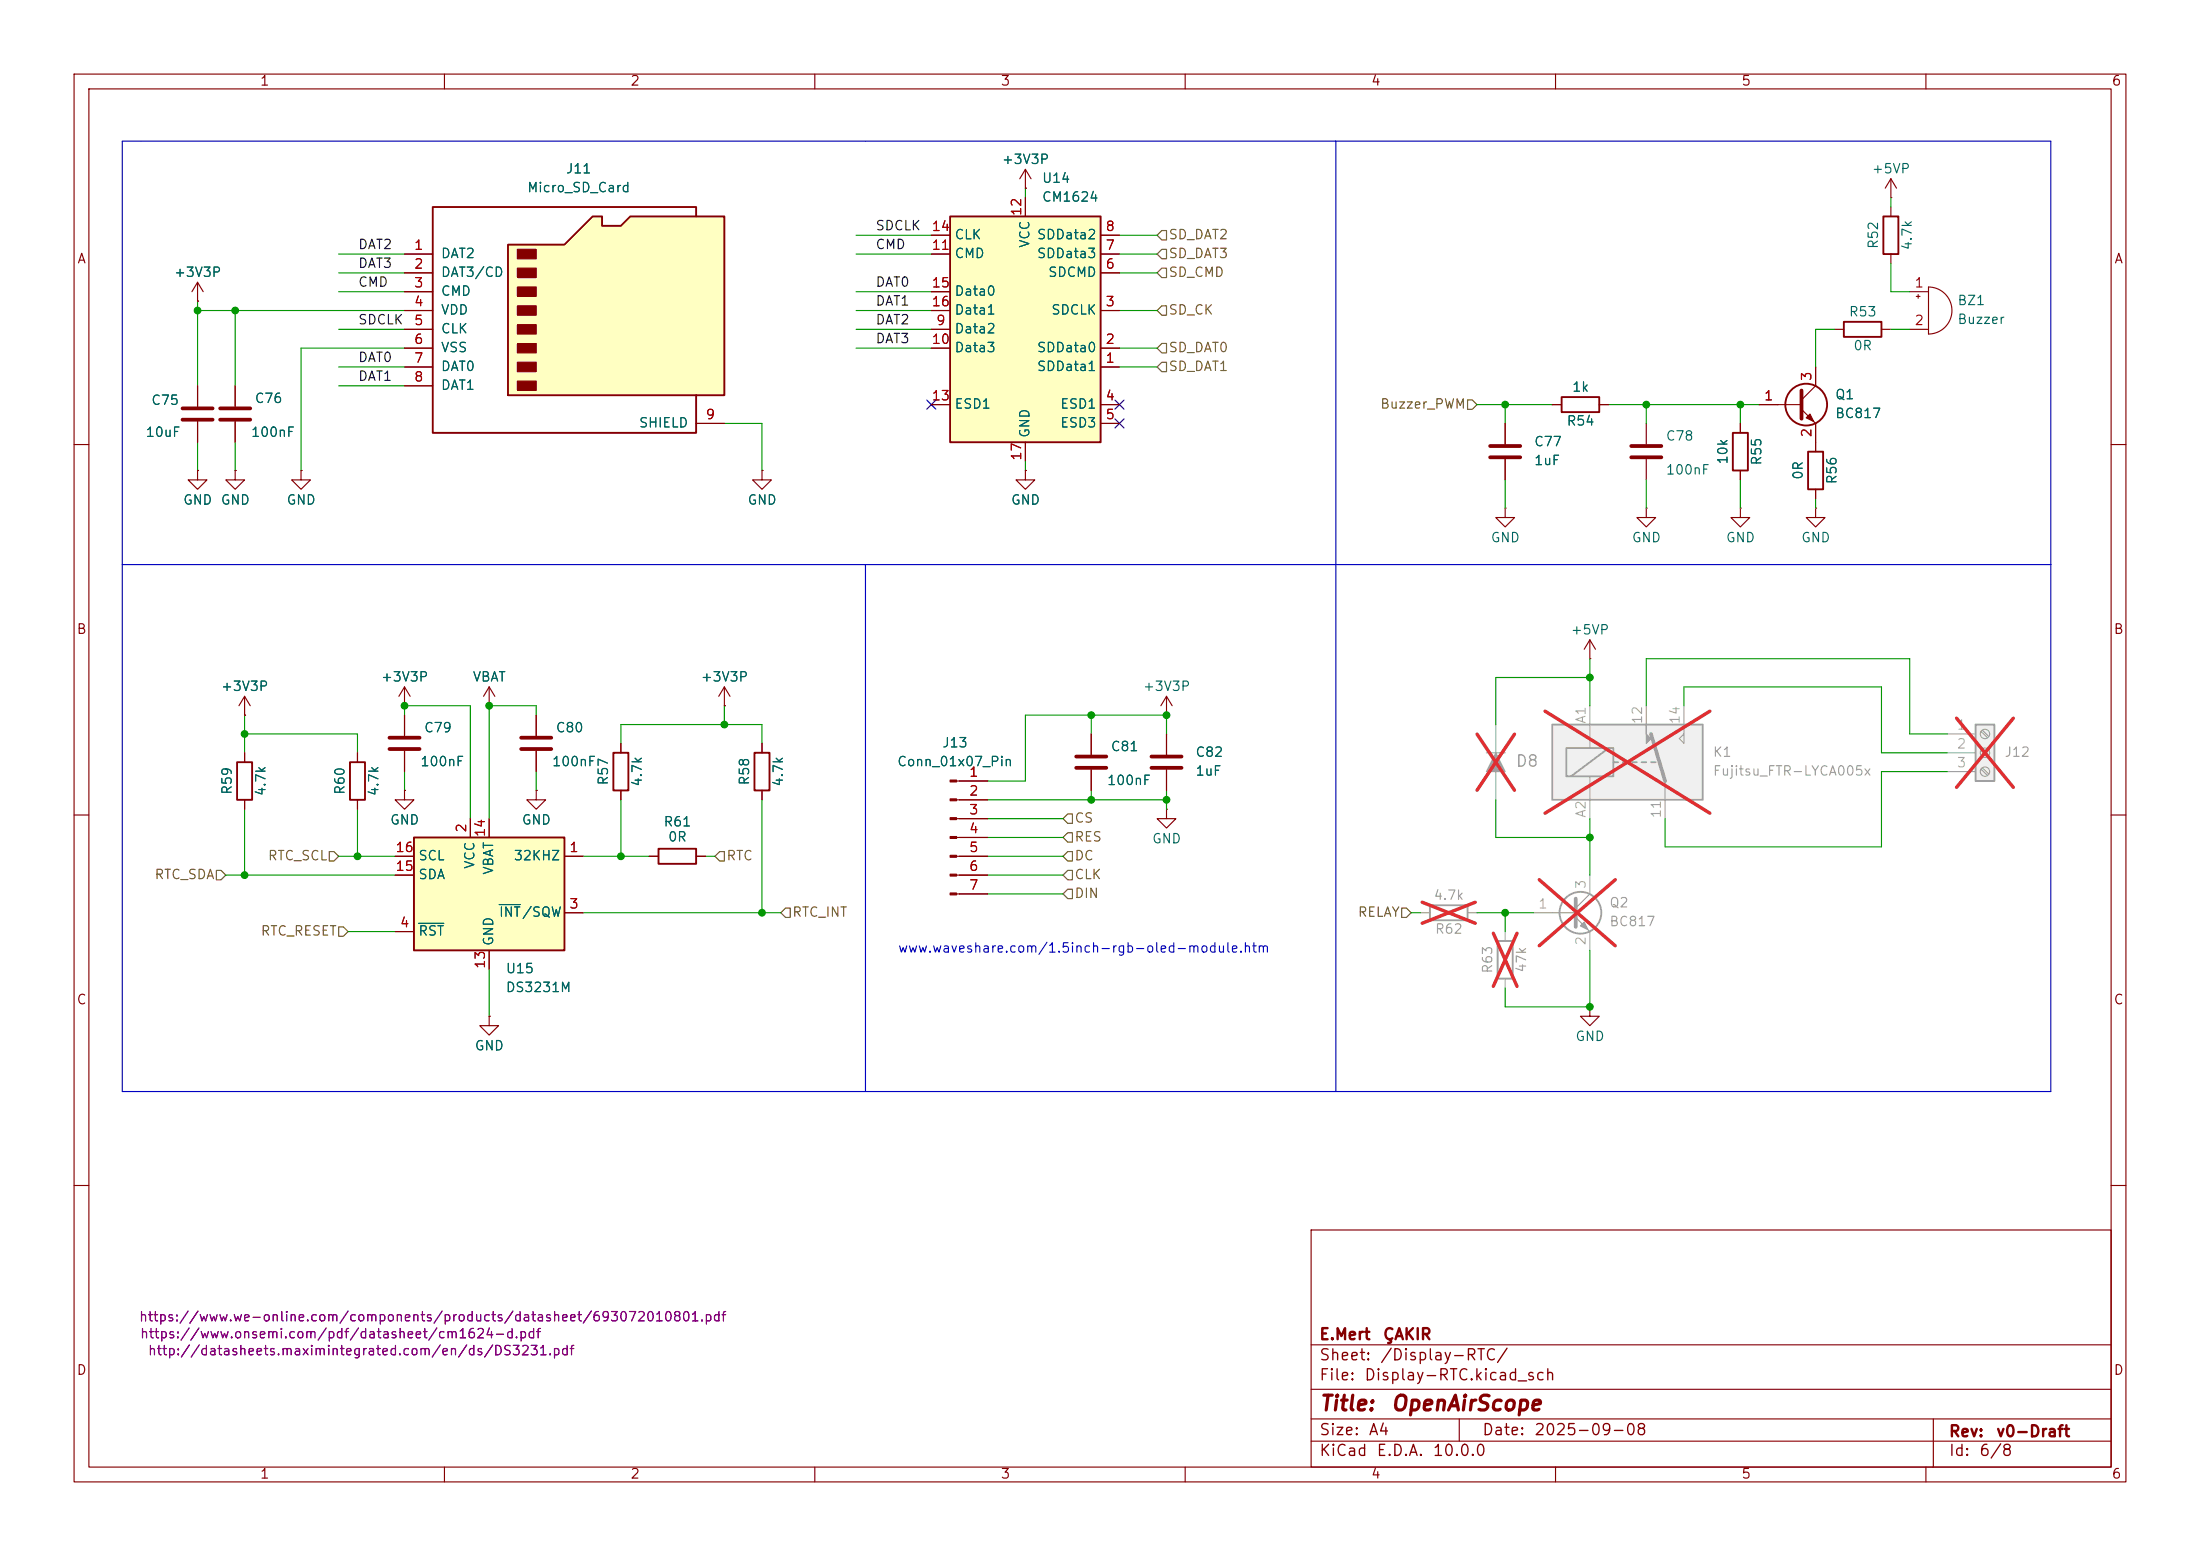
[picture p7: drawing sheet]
<svg xmlns="http://www.w3.org/2000/svg" width="297mm" height="210mm" viewBox="0 0 297 210" stroke-linecap="round" stroke-linejoin="round" font-family="sans-serif">
<g fill="none" stroke="#840000" stroke-width=".15">
<path d="M10 10h277v190h-277zM12 12h273v186h-273zM60 10v2M110 10v2M160 10v2M210 10v2M260 10v2M26.7 38.1l-.8 1.3M26.7 38.1l.7 1.3M26.7 38.1v2.5M255.3 26.7h.1M255.3 24.1v2.6"/>
<path d="M255.3 27.9v1.3M255.3 34.3v1.3M255.3 24.1l-.8 1.3M255.3 24.1l.7 1.3M257.8 39.4h2.5M259 39.8v.5M260.3 38.7a3.2 3.2 0 0 1 3.2 3.2 3.2 3.2 0 0 1-3.2 3.2zM26.7 40.6h.1M26.7 52.1v2.8M26.7 56.9v2.8M31.7 52.1v2.8M31.7 56.9v2.8"/>
<path d="M203.2 57.2v2.7M222.2 57.2v2.7M247.6 44.5h1.3M254 44.5h1.3M257.8 44.5h2.5M258.7 40h.5M10 60h2M26.7 63.5v1.3h1.2l-1.2 1.2-1.3-1.2h1.3M26.7 63.5h.1M31.7 63.5v1.3h1.3l-1.3 1.2-1.2-1.2h1.2M31.7 63.5h.1M40.6 63.5v1.3h1.3l-1.3 1.2-1.2-1.2h1.2"/>
<path d="M40.6 63.5h.1M203.2 68.6v1.3h1.3l-1.3 1.2-1.3-1.2h1.3M203.2 68.6h.1M203.2 62v2.8M222.2 68.6v1.3h1.3l-1.3 1.2-1.2-1.2h1.2M222.2 68.6h.1M222.2 62v2.8M234.9 68.6v1.3h1.3l-1.3 1.2-1.2-1.2h1.2M234.9 68.6h.1M285 60h2M54.6 96.5v2.8M72.4 96.5v2.8"/>
<path d="M97.8 95.3h.1M97.8 92.7l-.8 1.3M97.8 92.7l.8 1.3M97.8 92.7v2.6M147.3 99.1v2.8M214.6 88.9h.1M214.6 86.4l-.7 1.2M214.6 86.4l.8 1.2M214.6 86.4v2.5M10 110h2M54.6 101.3v2.8M72.4 106.7v1.3h1.3l-1.3 1.2-1.3-1.2h1.3"/>
<path d="M72.4 106.7h.1M72.4 101.3v2.8M129.1 105.4h4.2M129.1 108h4.2M129.1 110.5h4.2M129.1 113h4.2M129.1 115.6h4.2M129.1 118.1h4.2M147.3 103.9v2.8M285 110h2M129.1 120.7h4.2M10 160h2"/>
<path d="M177 166h108v32h-108zM285 160h2M60 198v2M110 198v2M160 198v2M177 194.5h108M177 191.5h108M177 187.5h108M177 181.5h108M197 191.5v3M210 198v2M260 198v2"/>
<path d="M261 191.5v6.5"/>
</g>
<path d="M254.3 29.2h2v5.1h-2zM248.9 43.4h5.1v2.1h-5.1z" fill="none" stroke="#840000" stroke-width=".25"/>
<g fill="none" stroke="#840000" stroke-width=".51">
<path d="M24.6 55.1h4.1M24.6 56.6h4.1M29.7 55.1h4.1M29.7 56.6h4.1M201.2 60.2h4M201.2 61.7h4M220.2 60.2h4.1M220.2 61.7h4.1M52.6 99.6h4M70.4 99.6h4M52.6 101.1h4M70.4 101.1h4"/>
<path d="M145.3 102.1h4.1M145.3 103.6h4.1"/>
</g>
<g fill="#840000" stroke="#840000" stroke-width=".15">
<path d="M128.3 105.3h.8v.2h-.8z"/>
<path d="M128.3 107.8h.8v.3h-.8z"/>
<path d="M128.3 110.4h.8v.2h-.8z"/>
<path d="M128.3 112.9h.8v.3h-.8z"/>
<path d="M128.3 115.4h.8v.3h-.8z"/>
<path d="M128.3 118h.8v.2h-.8z"/>
<path d="M128.3 120.5h.8v.3h-.8z"/>
</g>
<path d="M266.7 97.8h2.5v7.6h-2.5z" fill="#f0f0f0"/>
<g fill="none" stroke="#a1a1a1" stroke-width=".25">
<path d="M266.7 97.8h2.5v7.6h-2.5z"/>
<circle cx="213.4" cy="123.2" r="2.82"/>
</g>
<g fill="none" stroke="#a1a1a1" stroke-width=".15">
<path d="M262.9 99.1h3.8M267.4 98.7l.9 .9M267.6 98.6l.9 .8M214.6 118.1v2.6l-1.9 1.9M262.9 101.6h3.8M262.9 104.1h3.8M267.4 101.3l.9 .8M267.4 103.8l.9 .8M267.6 101.1l.9 .8M267.6 103.6l.9 .9M207 123.2h5.7M212.7 123.8l1.9 1.9v2.6"/>
<circle cx="268" cy="99.1" r=".63"/>
<circle cx="268" cy="104.1" r=".63"/>
<circle cx="268" cy="101.6" r=".63"/>
</g>
<path d="M264.1 96.9l7.7 9.4M271.8 96.9l-7.7 9.4M207.8 118.7l10.3 8.9M218.1 118.7l-10.3 8.9" fill="none" stroke="#e12e31" stroke-width=".46"/>
<path d="M210.8 53.6h5.1v2h-5.1zM233.9 58.4h2.1v5.1h-2.1z" fill="none" stroke="#840000" stroke-width=".25"/>
<path d="M209.5 54.6h1.3M215.9 54.6h1.3M234.9 57.2v1.2M234.9 63.5v1.3M214.6 135.9v1.3h1.3l-1.3 1.2-1.2-1.2h1.2M214.6 135.9h.1" fill="none" stroke="#840000" stroke-width=".15"/>
<path d="M212.7 121.3v3.8" fill="none" stroke="#a1a1a1" stroke-width=".51"/>
<path d="M213.4 125l.5-.5 .5 1z" fill="#a1a1a1" stroke="#a1a1a1" stroke-width=".15"/>
<path d="M209.5 97.8h20.4v10.2h-20.4z" fill="#f0f0f0"/>
<path d="M201.9 97.8v3.8M214.6 95.3v5.7M222.2 95.3v2.5M227.3 95.3v5l-.6-.6 .6-.6M200.7 101.6h2.5M201.9 104.1v3.9M214.6 104.8v5.7M224.8 105.4v5.1M191.8 123.2h1.2M198.1 123.2h1.3M203.2 125.7v1.3M203.2 132.1v1.3" fill="none" stroke="#a1a1a1" stroke-width=".15"/>
<path d="M209.5 97.8h20.4v10.2h-20.4zM211.5 101h6.3v3.8h-6.3zM217.2 101l-5.1 3.8M217.8 102.9h.6M219.1 102.9h.6M220.3 102.9h.7M221.6 102.9h.6M222.9 102.9h.6M193 122.2h5.1v2h-5.1zM202.2 127h2v5.1h-2z" fill="none" stroke="#a1a1a1" stroke-width=".25"/>
<g fill="#a1a1a1" stroke="#a1a1a1" stroke-width=".15">
<path d="M222.2 97.8v1.3l.7 .6-.7 .6z"/>
<path d="M201.9 101.6l1.3 2.5h-2.5z"/>
</g>
<path d="M222.9 99.1l1.9 6.3" fill="none" stroke="#a1a1a1" stroke-width=".51"/>
<path d="M199.4 99.1l5.1 7.6M204.5 99.1l-5.1 7.6M208.6 96l22.2 13.8M230.8 96l-22.2 13.8M192 121.8l7.2 2.8M199.2 121.8l-7.2 2.8M201.6 126l3.2 7.1M204.8 126l-3.2 7.1" fill="none" stroke="#e12e31" stroke-width=".46"/>
<g fill="none" stroke="#840000" stroke-width=".15">
<path d="M237.5 54.6h5.7M243.2 55.2l1.9 2v3.8M245.1 49.5v2.6l-1.9 1.9M102.9 63.5v1.3h1.2l-1.2 1.2-1.3-1.2h1.3M102.9 63.5h.1M245.1 68.6v1.3h1.3l-1.3 1.2-1.3-1.2h1.3M245.1 68.6h.1M245.1 66v1.3M33 96.5h.1M33 94l-.7 1.3M33 94l.8 1.3M33 94v2.5"/>
<path d="M54.6 95.3h.1M54.6 92.7l-.8 1.3M54.6 92.7l.8 1.3M54.6 92.7v2.6M157.5 99.1v2.8M33 101.6v1.3M33 108v1.2M48.3 101.6v1.3M48.3 108v1.2M83.8 100.3v1.3M83.8 106.7v1.3M87.6 115.6h1.3"/>
<path d="M94 115.6h1.2M157.5 109.2v1.3h1.2l-1.2 1.3-1.3-1.3h1.3M157.5 109.2h.1M157.5 103.9v2.8M66 137.2v1.2h1.3l-1.3 1.3-1.2-1.3h1.2M66 137.2h.1"/>
</g>
<path d="M243.2 52.7v3.8M155.4 102.1h4.1M155.4 103.6h4.1" fill="none" stroke="#840000" stroke-width=".51"/>
<g fill="none" stroke="#840000" stroke-width=".25">
<path d="M244.1 61h2v5h-2zM32 102.9h2v5.1h-2zM47.2 102.9h2.1v5.1h-2.1zM82.8 101.6h2v5.1h-2zM88.9 114.6h5.1v2h-5.1z"/>
<circle cx="243.8" cy="54.6" r="2.82"/>
</g>
<path d="M243.8 56.4l.5-.5 .6 1z" fill="#840000" stroke="#840000" stroke-width=".15"/>
<path d="M68.6 33h7.6l3.8-3.8h1.3v1.3h2.5l1.3-1.3h12.7v24.1h-29.2z" fill="#ffffc2"/>
<path d="M68.6 33h7.6l3.8-3.8h1.3v1.3h2.5l1.3-1.3h12.7v24.1h-29.2zM94 29.2v-1.3h-35.6v30.5h35.6v-5.1" fill="none" stroke="#840000" stroke-width=".25"/>
<g fill="#840000" stroke="#840000" stroke-width=".15">
<path d="M69.8 33.7h2.6v1.2h-2.6z"/>
<path d="M69.8 36.2h2.6v1.3h-2.6z"/>
<path d="M69.8 38.7h2.6v1.3h-2.6z"/>
<path d="M69.8 41.3h2.6v1.2h-2.6z"/>
<path d="M69.8 43.8h2.6v1.3h-2.6z"/>
<path d="M69.8 46.4h2.6v1.2h-2.6z"/>
<path d="M69.8 48.9h2.6v1.3h-2.6z"/>
<path d="M69.8 51.4h2.6v1.3h-2.6z"/>
</g>
<path d="M54.6 34.3h3.8M54.6 36.8h3.8M54.6 39.4h3.8M54.6 41.9h3.8M54.6 44.5h3.8M54.6 47h3.8M54.6 49.5h3.8M54.6 52.1h3.8M94 57.2h3.8" fill="none" stroke="#840000" stroke-width=".15"/>
<path d="M55.9 113h20.3v15.3h-20.3z" fill="#ffffc2"/>
<path d="M55.9 113h20.3v15.3h-20.3z" fill="none" stroke="#840000" stroke-width=".25"/>
<g fill="none" stroke="#840000" stroke-width=".15">
<path d="M138.4 63.5v1.3h1.3l-1.3 1.2-1.2-1.2h1.2M138.4 63.5h.1M66 95.3h.1M66 92.7v2.6M66 92.7l-.7 1.3M66 92.7l.8 1.3M53.3 115.6h2.6M53.3 118.1h2.6M63.5 110.5v2.5M66 110.5v2.5M76.2 115.6h2.5M53.3 125.7h2.6"/>
<path d="M66 128.3v2.5M76.2 123.2h2.5"/>
</g>
<path d="M56.5 124.6h3.4M67.4 122.1h2.8" fill="none" stroke="#006464" stroke-width=".15"/>
<path d="M128.3 29.2h20.3v30.5h-20.3z" fill="#ffffc2"/>
<path d="M128.3 29.2h20.3v30.5h-20.3zM101.9 101.6h2v5.1h-2z" fill="none" stroke="#840000" stroke-width=".25"/>
<g fill="none" stroke="#840000" stroke-width=".15">
<path d="M54.6 36.8h3.8M54.6 34.3h3.8M54.6 39.4h3.8M125.7 34.3h2.6M125.7 31.8h2.6M125.7 39.4h2.6M138.4 25.4h.1M138.4 22.9v2.5M138.4 26.7v2.5M138.4 22.9l-.7 1.2M138.4 22.9l.8 1.2M148.6 36.8h2.5"/>
<path d="M148.6 34.3h2.5M148.6 31.8h2.5M26.7 40.6h.1M26.7 52.1v2.8M26.7 56.9v2.8M31.7 52.1v2.8M31.7 56.9v2.8M54.6 49.5h3.8M54.6 47h3.8M54.6 41.9h3.8M54.6 44.5h3.8M54.6 52.1h3.8"/>
<path d="M94 57.2h3.8M125.7 47h2.6M125.7 41.9h2.6M125.7 54.6h2.6M125.7 44.5h2.6M138.4 59.7v2.5M148.6 49.5h2.5M148.6 47h2.5M148.6 41.9h2.5M148.6 54.6h2.5M148.6 57.2h2.5M203.2 57.2v2.7"/>
<path d="M209.5 54.6h1.3M215.9 54.6h1.3M234.9 57.2v1.2M237.5 54.6h2.5M245.1 49.5v2.6M245.1 57.2v3.8M26.7 63.5h.1M31.7 63.5h.1M40.6 63.5h.1M102.9 63.5h.1M138.4 63.5h.1M203.2 62v2.8"/>
<path d="M234.9 63.5v1.3M245.1 66v1.3M33 96.5h.1M54.6 95.3h.1M54.6 96.5v2.8M66 95.3h.1M72.4 96.5v2.8M97.8 95.3h.1M147.3 99.1v2.8M157.5 96.5h.1M157.5 94l-.8 1.3M157.5 94l.7 1.3"/>
<path d="M157.5 94v2.5M157.5 99.1v2.8M33 101.6v1.3M33 108v1.2M48.3 101.6v1.3M48.3 108v1.2M53.3 115.6h2.6M53.3 118.1h2.6M54.6 106.7v1.3h1.3l-1.3 1.2-1.3-1.2h1.3M54.6 106.7h.1M54.6 101.3v2.8M63.5 110.5v2.5"/>
<path d="M66 110.5v2.5M72.4 106.7h.1M72.4 101.3v2.8M76.2 115.6h2.5M83.8 100.3v1.3M83.8 106.7v1.3M87.6 115.6h1.3M94 115.6h1.2M102.9 100.3v1.3M102.9 106.7v1.3M129.5 105.4h3.8M129.5 108h3.8"/>
<path d="M129.5 110.5h3.8M129.5 113h3.8M129.5 115.6h3.8M129.5 118.1h3.8M147.3 103.9v2.8M157.5 103.9v2.8M53.3 125.7h2.6M66 137.2h.1M66 128.3v2.5M76.2 123.2h2.5M129.5 120.7h3.8"/>
</g>
<g fill="none" stroke="#725600" stroke-width=".15">
<path d="M156.8 31.1h.7v1.3h-.7l-.6-.6zM156.8 33.7h.7v1.2h-.7l-.6-.6zM156.8 36.2h.7v1.3h-.7l-.6-.7zM156.8 46.4h.7v1.2h-.7l-.6-.6zM156.8 41.3h.7v1.2h-.7l-.6-.6zM156.8 48.9h.7v1.3h-.7l-.6-.7zM198.1 54h.7l.6 .6-.6 .6h-.7zM29.2 117.5h.6l.7 .6-.7 .6h-.6zM44.4 114.9h.7l.6 .7-.6 .6h-.7zM97.2 114.9h.6v1.3h-.6l-.7-.6zM144.1 117.5h.7v1.2h-.7l-.6-.6zM144.1 112.4h.7v1.3h-.7l-.6-.7z"/>
<path d="M144.1 114.9h.7v1.3h-.7l-.6-.6zM144.1 109.9h.7v1.2h-.7l-.6-.6zM45.7 125.1h.7l.6 .6-.6 .7h-.7zM106 122.6h.7v1.2h-.7l-.6-.6zM144.1 120h.7v1.3h-.7l-.6-.6zM189.2 122.6h.7l.6 .6-.6 .6h-.7z"/>
</g>
<path d="M16.5 19.1h260.4v128.2h-260.4zM180.3 19.1v128.2M16.5 76.2h260.4M116.8 76.2v71.1" fill="none" stroke="#0000c2" stroke-width=".15"/>
<g fill="none" stroke="#009600" stroke-width=".15">
<path d="M45.7 34.3h8.9M45.7 36.8h8.9M45.7 39.4h8.9M115.6 31.8h10.1M115.6 34.3h10.1M115.6 39.4h10.1M138.4 25.4v1.3M151.1 31.8h5.1M151.1 34.3h5.1M151.1 36.8h5.1M255.3 35.6v3.8h2.5M255.3 26.7v1.2"/>
<path d="M26.7 41.9h27.9M26.7 40.6v11.5M26.7 59.7v3.8M31.7 41.9v10.2M31.7 59.7v3.8M45.7 44.5h8.9M45.7 49.5h8.9M45.7 52.1h8.9M54.6 47h-14v16.5M97.8 57.2h5.1v6.3M115.6 47h10.1M115.6 44.5h10.1"/>
<path d="M115.6 41.9h10.1M151.1 47h5.1M151.1 41.9h5.1M151.1 49.5h5.1M199.4 54.6h10.1M203.2 54.6v2.6M217.2 54.6h20.3M222.2 54.6v2.6M234.9 54.6v2.6M247.6 44.5h-2.5v5M255.3 44.5h2.5M138.4 62.2v1.3"/>
<path d="M203.2 64.8v3.8M222.2 64.8v3.8M234.9 64.8v3.8M245.1 67.3v1.3M33 99.1h15.3v2.5M33 96.5v5.1M54.6 96.5v-1.2h8.9v15.2M72.4 96.5v-1.2h-6.4v15.2M97.8 95.3v2.5M147.3 96.5v2.6M157.5 99.1v-2.6h-19.1v8.9h-5.1M214.6 88.9v6.4"/>
<path d="M214.6 91.4h-12.7v6.4M222.2 95.3v-6.4h35.6v10.2h5.1M227.3 95.3v-2.6h26.7v8.9h8.9M30.5 118.1h22.8M33 109.2v8.9M45.7 115.6h7.6M48.3 109.2v6.4M54.6 104.1v2.6M72.4 104.1v2.6M78.7 115.6h8.9M83.8 100.3v-2.5h19.1v2.5M83.8 108v7.6"/>
<path d="M95.2 115.6h1.3M102.9 108v15.2M133.3 115.6h10.2M133.3 113h10.2M133.3 118.1h10.2M133.3 110.5h10.2M133.3 108h24.2M147.3 106.7v1.3M157.5 106.7v2.5M201.9 108v5h12.7M214.6 110.5v7.6M262.9 104.1h-8.9v10.2h-29.2v-3.8"/>
<path d="M47 125.7h6.3M66 130.8v6.4M78.7 123.2h26.7M133.3 120.7h10.2M190.5 123.2h1.3M199.4 123.2h7.6M203.2 123.2v2.5M214.6 128.3v7.6h-11.4v-2.5"/>
</g>
<path d="M125.1 54l1.2 1.2M126.3 54l-1.2 1.2M150.5 54l1.2 1.2M150.5 56.5l1.2 1.3M151.7 54l-1.2 1.2M151.7 56.5l-1.2 1.3" fill="none" stroke="#000084" stroke-width=".15"/>
<path d="M56.5 124.6h3.4M67.4 122.1h2.8" fill="none" stroke="#006464" stroke-width=".15"/>
<g fill="#009600" stroke="#009600" stroke-width=".14">
<circle cx="214.6" cy="91.4" r=".46"/>
<circle cx="214.6" cy="113" r=".46"/>
<circle cx="26.7" cy="41.9" r=".46"/>
<circle cx="31.7" cy="41.9" r=".46"/>
<circle cx="203.2" cy="123.2" r=".46"/>
<circle cx="157.5" cy="108" r=".46"/>
<circle cx="214.6" cy="135.9" r=".46"/>
<circle cx="147.3" cy="108" r=".46"/>
<circle cx="97.8" cy="97.8" r=".46"/>
<circle cx="66" cy="95.3" r=".46"/>
<circle cx="54.6" cy="95.3" r=".46"/>
<circle cx="147.3" cy="96.5" r=".46"/>
<circle cx="157.5" cy="96.5" r=".46"/>
<circle cx="203.2" cy="54.6" r=".46"/>
<circle cx="234.9" cy="54.6" r=".46"/>
<circle cx="222.2" cy="54.6" r=".46"/>
<circle cx="83.8" cy="115.6" r=".46"/>
<circle cx="48.3" cy="115.6" r=".46"/>
<circle cx="33" cy="118.1" r=".46"/>
<circle cx="33" cy="99.1" r=".46"/>
<circle cx="102.9" cy="123.2" r=".46"/>
</g>
<g font-size="2" fill="#840000">
<text x="178" y="190.9">Title:</text>
<text x="187.7" y="190.9">OpenAirScope</text>
</g>
<text font-size="1.5" fill="#989898" x="204.5" y="103.9">D8</text>
<g font-size="1.5" fill="#840000">
<text x="178" y="184">Sheet:</text>
<text x="178" y="181.2">E.Mert</text>
<text x="186.2" y="184">/Display-RTC/</text>
<text x="186.6" y="181.2">ÇAKIR</text>
<text x="178" y="186.7">File:</text>
<text x="184.1" y="186.7">Display-RTC.kicad_sch</text>
<text x="178" y="196.9">KiCad</text>
<text x="178" y="194.1">Size:</text>
<text x="184.7" y="194.1">A4</text>
<text x="185.7" y="196.9">E.D.A.</text>
<text x="193.3" y="196.9">10.0.0</text>
<text x="200" y="194.1">Date:</text>
<text x="207" y="194.1">2025-09-08</text>
<text x="263" y="194.3">Rev:</text>
<text x="263" y="196.9">Id:</text>
<text x="267.1" y="196.9">6/8</text>
<text x="269.4" y="194.3">v0-Draft</text>
</g>
<g font-size="1.3" fill="#840000">
<text x="35" y="11.9">1</text>
<text x="85" y="11.9">2</text>
<text x="135" y="11.9">3</text>
<text x="185" y="11.9">4</text>
<text x="235" y="11.9">5</text>
<text x="285" y="11.9">6</text>
<text x="10.3" y="35.9">A</text>
<text x="285.3" y="35.9">A</text>
<text x="10.3" y="85.9">B</text>
<text x="285.3" y="85.9">B</text>
<text x="10.3" y="135.9">C</text>
<text x="285.3" y="135.9">C</text>
<text x="10.3" y="185.9">D</text>
<text x="285.3" y="185.9">D</text>
<text x="35" y="199.9">1</text>
<text x="85" y="199.9">2</text>
<text x="135" y="199.9">3</text>
<text x="185" y="199.9">4</text>
<text x="235" y="199.9">5</text>
<text x="285" y="199.9">6</text>
</g>
<g font-size="1.3" fill="#006464">
<text x="76.3" y="23.7">J11</text>
<text x="135.2" y="22.5">+3V3P</text>
<text x="252.6" y="23.7">+5VP</text>
<text x="71.1" y="26.3">Micro_SD_Card</text>
<text x="140.6" y="25">U14</text>
<text x="140.6" y="27.5">CM1624</text>
<text x="59.4" y="35.2">DAT2</text>
<text x="128.8" y="35.2">CMD</text>
<text x="128.8" y="32.6">CLK</text>
<text x="139.3" y="33.5" transform="rotate(-90 139.3 33.5)">VCC</text>
<text x="139.9" y="35.2">SDData3</text>
<text x="139.9" y="32.6">SDData2</text>
<text x="253.8" y="33.7" transform="rotate(-90 253.8 33.7)">R52</text>
<text x="258.4" y="33.9" transform="rotate(-90 258.4 33.9)">4.7k</text>
<text x="23.4" y="37.7">+3V3P</text>
<text x="59.4" y="37.7">DAT3/CD</text>
<text x="59.4" y="40.2">CMD</text>
<text x="128.8" y="40.2">Data0</text>
<text x="141.4" y="37.7">SDCMD</text>
<text x="264.2" y="41.5">BZ1</text>
<text x="59.4" y="42.8">VDD</text>
<text x="59.4" y="45.3">CLK</text>
<text x="59.4" y="47.9">VSS</text>
<text x="128.8" y="45.3">Data2</text>
<text x="128.8" y="47.9">Data3</text>
<text x="128.8" y="42.8">Data1</text>
<text x="139.9" y="47.9">SDData0</text>
<text x="141.8" y="42.8">SDCLK</text>
<text x="249.5" y="43">R53</text>
<text x="250.1" y="47.6">0R</text>
<text x="264.2" y="44">Buzzer</text>
<text x="59.4" y="50.4">DAT0</text>
<text x="59.4" y="52.9">DAT1</text>
<text x="139.9" y="50.4">SDData1</text>
<text x="212.1" y="53.2">1k</text>
<text x="19.6" y="59.3">10uF</text>
<text x="20.3" y="55">C75</text>
<text x="33.8" y="59.3">100nF</text>
<text x="34.3" y="54.7">C76</text>
<text x="86.2" y="58">SHIELD</text>
<text x="128.8" y="55.5">ESD1</text>
<text x="139.3" y="59.2" transform="rotate(-90 139.3 59.2)">GND</text>
<text x="143" y="55.5">ESD1</text>
<text x="143" y="58">ESD3</text>
<text x="211.4" y="57.8">R54</text>
<text x="224.8" y="59.8">C78</text>
<text x="247.7" y="56.7">BC817</text>
<text x="247.7" y="54.2">Q1</text>
<text x="207" y="63.1">1uF</text>
<text x="207" y="60.6">C77</text>
<text x="224.8" y="64.4">100nF</text>
<text x="233.5" y="62.8" transform="rotate(-90 233.5 62.8)">10k</text>
<text x="238.1" y="62.9" transform="rotate(-90 238.1 62.9)">R55</text>
<text x="243.7" y="64.8" transform="rotate(-90 243.7 64.8)">0R</text>
<text x="248.3" y="65.4" transform="rotate(-90 248.3 65.4)">R56</text>
<text x="24.6" y="68.4">GND</text>
<text x="29.7" y="68.4">GND</text>
<text x="38.6" y="68.4">GND</text>
<text x="100.8" y="68.4">GND</text>
<text x="136.4" y="68.4">GND</text>
<text x="201.2" y="73.5">GND</text>
<text x="220.2" y="73.5">GND</text>
<text x="232.9" y="73.5">GND</text>
<text x="243.1" y="73.5">GND</text>
<text x="212" y="86">+5VP</text>
<text x="29.7" y="93.6">+3V3P</text>
<text x="51.3" y="92.3">+3V3P</text>
<text x="63.7" y="92.3">VBAT</text>
<text x="94.5" y="92.3">+3V3P</text>
<text x="154.2" y="93.6">+3V3P</text>
<text x="57.2" y="99.2">C79</text>
<text x="74.9" y="99.2">C80</text>
<text x="127.1" y="101.2">J13</text>
<text x="149.9" y="101.7">C81</text>
<text x="31.6" y="107.4" transform="rotate(-90 31.6 107.4)">R59</text>
<text x="36.2" y="107.5" transform="rotate(-90 36.2 107.5)">4.7k</text>
<text x="46.8" y="107.4" transform="rotate(-90 46.8 107.4)">R60</text>
<text x="51.4" y="107.5" transform="rotate(-90 51.4 107.5)">4.7k</text>
<text x="56.7" y="103.7">100nF</text>
<text x="74.4" y="103.7">100nF</text>
<text x="82.4" y="106.1" transform="rotate(-90 82.4 106.1)">R57</text>
<text x="87" y="106.3" transform="rotate(-90 87 106.3)">4.7k</text>
<text x="101.4" y="106.1" transform="rotate(-90 101.4 106.1)">R58</text>
<text x="106" y="106.3" transform="rotate(-90 106 106.3)">4.7k</text>
<text x="121" y="103.7">Conn_01x07_Pin</text>
<text x="149.4" y="106.3">100nF</text>
<text x="161.3" y="105">1uF</text>
<text x="161.3" y="102.5">C82</text>
<text x="52.6" y="111.6">GND</text>
<text x="70.4" y="111.6">GND</text>
<text x="89.5" y="111.9">R61</text>
<text x="90.1" y="113.9">0R</text>
<text x="56.4" y="119">SDA</text>
<text x="56.4" y="116.4">SCL</text>
<text x="64.4" y="117.4" transform="rotate(-90 64.4 117.4)">VCC</text>
<text x="66.9" y="118.2" transform="rotate(-90 66.9 118.2)">VBAT</text>
<text x="69.3" y="116.4">32KHZ</text>
<text x="155.4" y="114.1">GND</text>
<text x="67.3" y="124.1">INT/SQW</text>
<text x="56.4" y="126.6">RST</text>
<text x="66.9" y="127.8" transform="rotate(-90 66.9 127.8)">GND</text>
<text x="68.2" y="131.7">U15</text>
<text x="68.2" y="134.2">DS3231M</text>
<text x="64" y="142.1">GND</text>
<text x="212.6" y="140.8">GND</text>
</g>
<g font-size="1.3" fill="#a90000">
<text x="138.2" y="29.3" transform="rotate(-90 138.2 29.3)">12</text>
<text x="55.8" y="34">1</text>
<text x="125.7" y="34">11</text>
<text x="125.7" y="31.5">14</text>
<text x="149.2" y="34">7</text>
<text x="149.2" y="31.5">8</text>
<text x="55.8" y="36.6">2</text>
<text x="55.8" y="39.1">3</text>
<text x="55.8" y="41.7">4</text>
<text x="125.7" y="39.1">15</text>
<text x="125.7" y="41.7">16</text>
<text x="149.2" y="41.7">3</text>
<text x="149.2" y="36.6">6</text>
<text x="258.4" y="39.1">1</text>
<text x="55.8" y="44.2">5</text>
<text x="55.8" y="46.7">6</text>
<text x="125.7" y="46.7">10</text>
<text x="126.3" y="44.2">9</text>
<text x="149.2" y="46.7">2</text>
<text x="258.4" y="44.2">2</text>
<text x="55.8" y="49.3">7</text>
<text x="55.8" y="51.8">8</text>
<text x="149.2" y="49.3">1</text>
<text x="244.9" y="51.5" transform="rotate(-90 244.9 51.5)">3</text>
<text x="95.2" y="56.9">9</text>
<text x="125.7" y="54.4">13</text>
<text x="149.2" y="54.4">4</text>
<text x="149.2" y="56.9">5</text>
<text x="238.1" y="54.4">1</text>
<text x="244.9" y="59.1" transform="rotate(-90 244.9 59.1)">2</text>
<text x="138.2" y="62.3" transform="rotate(-90 138.2 62.3)">17</text>
<text x="130.7" y="105.2">1</text>
<text x="130.7" y="107.7">2</text>
<text x="63.2" y="112.5" transform="rotate(-90 63.2 112.5)">2</text>
<text x="65.8" y="113.1" transform="rotate(-90 65.8 113.1)">14</text>
<text x="130.7" y="110.2">3</text>
<text x="130.7" y="112.8">4</text>
<text x="53.3" y="117.9">15</text>
<text x="53.3" y="115.3">16</text>
<text x="76.8" y="115.3">1</text>
<text x="130.7" y="115.3">5</text>
<text x="130.7" y="117.9">6</text>
<text x="53.9" y="125.5">4</text>
<text x="76.8" y="122.9">3</text>
<text x="130.7" y="120.4">7</text>
<text x="65.8" y="130.9" transform="rotate(-90 65.8 130.9)">13</text>
</g>
<g font-size="1.3" fill="#0f0f0f">
<text x="48.3" y="33.9">DAT2</text>
<text x="118.1" y="31.4">SDCLK</text>
<text x="118.1" y="33.9">CMD</text>
<text x="48.3" y="39">CMD</text>
<text x="48.3" y="36.5">DAT3</text>
<text x="118.1" y="39">DAT0</text>
<text x="118.1" y="41.6">DAT1</text>
<text x="48.3" y="44.1">SDCLK</text>
<text x="118.1" y="46.6">DAT3</text>
<text x="118.1" y="44.1">DAT2</text>
<text x="48.3" y="51.7">DAT1</text>
<text x="48.3" y="49.2">DAT0</text>
</g>
<g font-size="1.3" fill="#725600">
<text x="157.7" y="32.6">SD_DAT2</text>
<text x="157.7" y="35.2">SD_DAT3</text>
<text x="157.7" y="37.7">SD_CMD</text>
<text x="157.7" y="47.9">SD_DAT0</text>
<text x="157.7" y="42.8">SD_CK</text>
<text x="157.7" y="50.4">SD_DAT1</text>
<text x="186.2" y="55.5">Buzzer_PWM</text>
<text x="145" y="113.9">RES</text>
<text x="145" y="111.4">CS</text>
<text x="20.8" y="119">RTC_SDA</text>
<text x="36.1" y="116.4">RTC_SCL</text>
<text x="98" y="116.4">RTC</text>
<text x="145" y="119">CLK</text>
<text x="145" y="116.4">DC</text>
<text x="106.9" y="124.1">RTC_INT</text>
<text x="145" y="121.5">DIN</text>
<text x="183.2" y="124.1">RELAY</text>
<text x="35.1" y="126.6">RTC_RESET</text>
</g>
<g font-size="1.3" fill="#aaa">
<text x="214.4" y="97.8" transform="rotate(-90 214.4 97.8)">A1</text>
<text x="222" y="97.8" transform="rotate(-90 222 97.8)">12</text>
<text x="227.1" y="97.8" transform="rotate(-90 227.1 97.8)">14</text>
<text x="264.1" y="98.8">1</text>
<text x="264.1" y="101.3">2</text>
<text x="264.1" y="103.9">3</text>
<text x="214.4" y="110.5" transform="rotate(-90 214.4 110.5)">A2</text>
<text x="224.5" y="110.5" transform="rotate(-90 224.5 110.5)">11</text>
<text x="207.6" y="122.9">1</text>
<text x="214.4" y="120.1" transform="rotate(-90 214.4 120.1)">3</text>
<text x="214.4" y="127.7" transform="rotate(-90 214.4 127.7)">2</text>
</g>
<g font-size="1.3" fill="#989898">
<text x="231.1" y="102.5">K1</text>
<text x="231.1" y="105">Fujitsu_FTR-LYCA005x</text>
<text x="270.5" y="102.5">J12</text>
<text x="193.5" y="121.8">4.7k</text>
<text x="217.2" y="125.3">BC817</text>
<text x="217.2" y="122.8">Q2</text>
<text x="193.6" y="126.3">R62</text>
<text x="201.8" y="131.5" transform="rotate(-90 201.8 131.5)">R63</text>
<text x="206.3" y="131.4" transform="rotate(-90 206.3 131.4)">47k</text>
</g>
<text font-size="1.3" fill="#0000c2" x="121.1" y="128.9">www.waveshare.com/1.5inch-rgb-oled-module.htm</text>
<g font-size="1.3" fill="#840084">
<text x="18.7" y="178.7">https://www.we-online.com/components/products/datasheet/693072010801.pdf</text>
<text x="18.8" y="180.9">https://www.onsemi.com/pdf/datasheet/cm1624-d.pdf</text>
<text x="19.9" y="183.2">http://datasheets.maximintegrated.com/en/ds/DS3231.pdf</text>
</g>
</svg>
